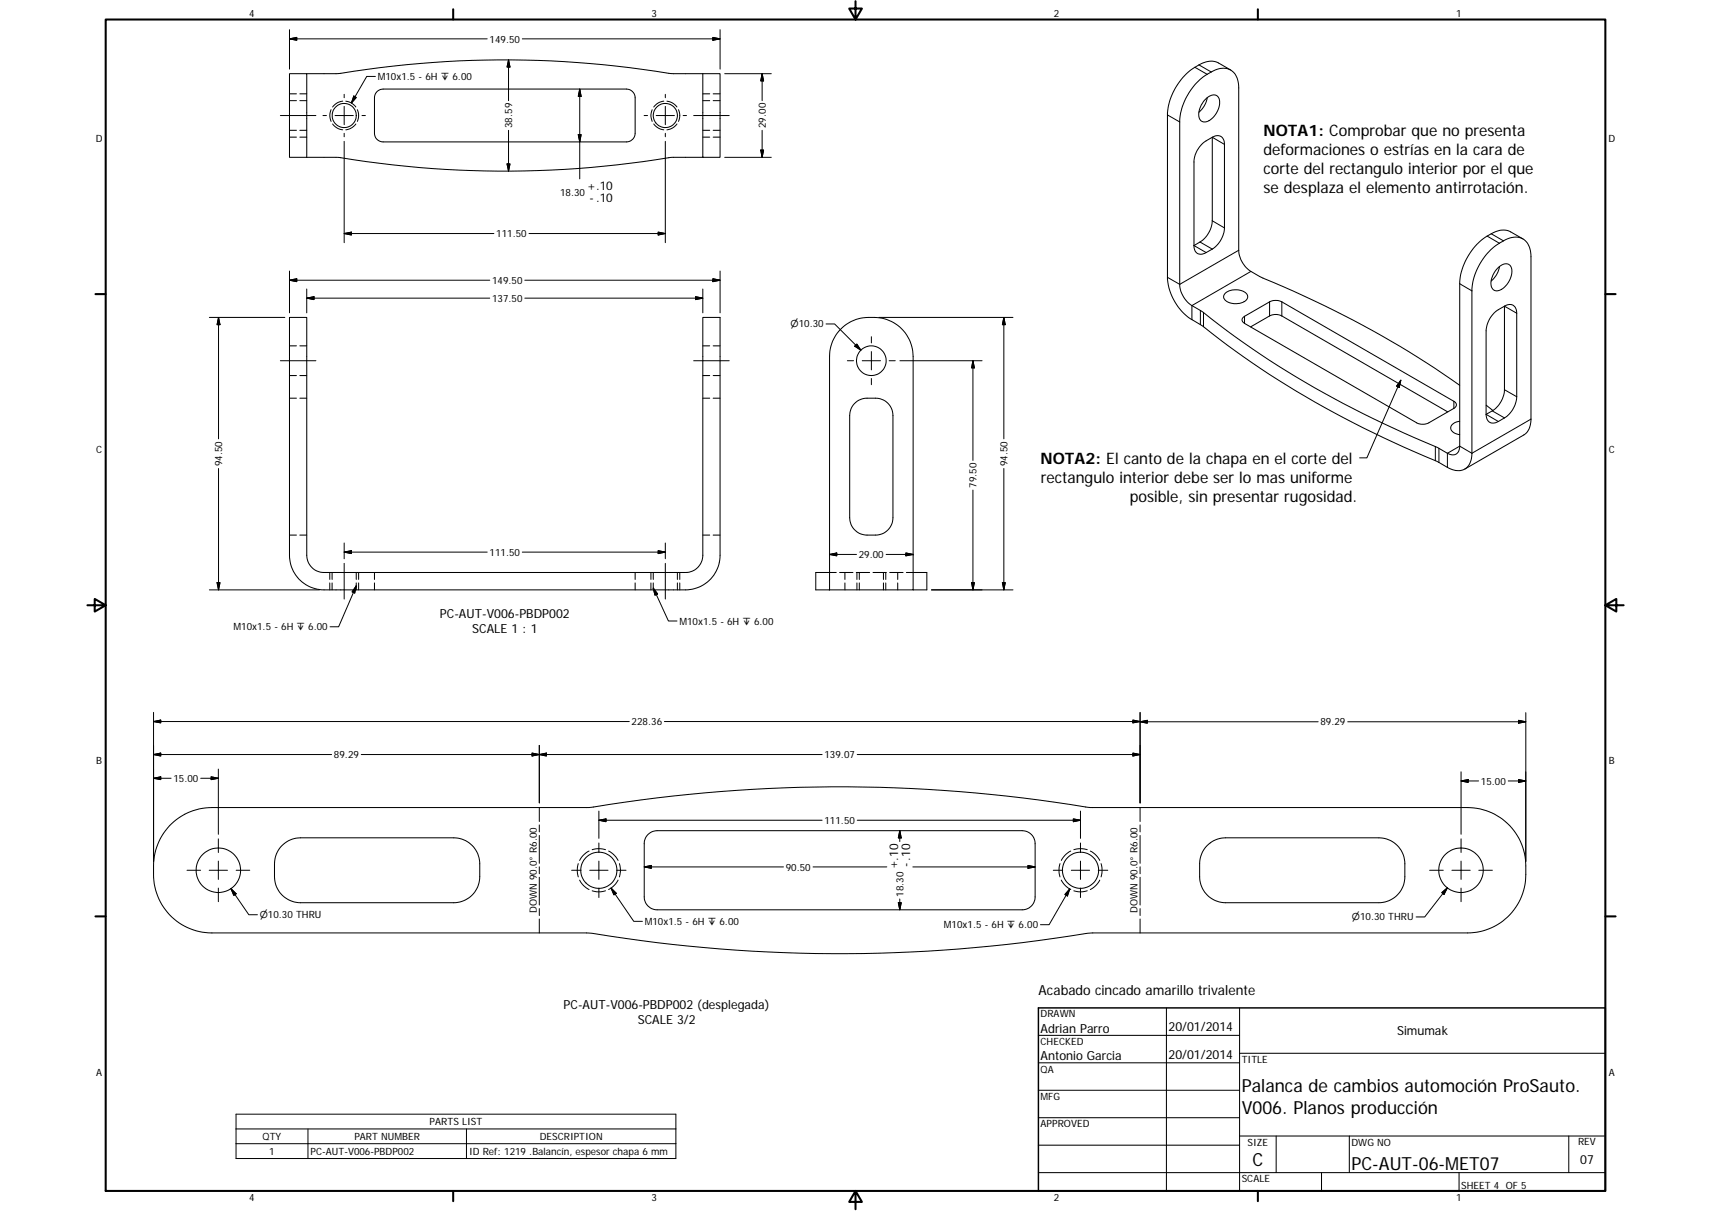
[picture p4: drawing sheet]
<svg xmlns="http://www.w3.org/2000/svg" width="594mm" height="420mm" viewBox="0 0 594 420" stroke-linecap="round" stroke-linejoin="round" font-family="sans-serif">
<g fill="none" stroke="#000" stroke-width=".36">
<path d="M100.5 32.6h2.4M100.5 25.6h6v29h-6zM100.5 34.9h2.4M104.1 32.6h2.4M104.1 34.9h2.4M106.5 25.6h10.2a360.5 360.5 0 0 1 117.1 0h10.2M130.9 31.8l1-.7 1.1-.2h84.5a3 3 0 0 1 3 3v12.3a3 3 0 0 1-3 3h-84.5a3 3 0 0 1-3-3v-12.7zM244 25.6h6v29h-6zM244 32.6h2.4M244 34.9h2.4M247.6 32.6h2.4M247.6 34.9h2.4"/>
<path d="M418.3 34.7a3.2 3.2 0 0 1 4.6-1.2 6.3 6.3 0 0 1-1.9 7.5 2.79 2.79 0 0 1-4.4 .5 6.4 6.4 0 0 1 1.7-6.8zM419.2 33.9l-1 2.8-1.9 2.2M427.3 24.3l-4.2-2.5a6.8 6.8 0 0 0-6.8 .7 21.1 21.1 0 0 0-10.9 17.4v56.3a18.7 18.7 0 0 0 8.4 14.7l3 1.7a339.5 339.5 0 0 0 82.8 47.8l3 1.8a5.4 5.4 0 0 0 7.2-.6 7.3 7.3 0 0 0 1.3-4.3v-56.4a20.4 20.4 0 0 1 14-18.5 5.2 5.2 0 0 1 6.4 5.3l.1 57.7a6 6 0 0 1-2.5 5.5l-20.5 11.9M100.5 47.6h2.4M100.5 45.2h2.4M104.1 47.6h2.4M104.1 45.2h2.4M106.5 54.6h10.2a360.5 360.5 0 0 0 117.1 0h10.2M244 47.6h2.4M244 45.2h2.4M247.6 47.6h2.4M247.6 45.2h2.4"/>
<path d="M420.9 47.6a2.59 2.59 0 0 1 3-.3 2.59 2.59 0 0 1 1.2 2.8v29a9.5 9.5 0 0 1-4.2 7.3l-2.1 1.2a2.56 2.56 0 0 1-3 .4 2.56 2.56 0 0 1-1.2-2.8M420.9 47.6l-2.1 1.3a9.2 9.2 0 0 0-4.2 7.3v29M420.9 47.6v29a9.4 9.4 0 0 1-4.2 7.4l-2.1 1.2M520.1 92.9a2.78 2.78 0 0 1 4.4-.5 6.9 6.9 0 0 1-4.7 8.5 2.43 2.43 0 0 1-2.1-3.3 8.4 8.4 0 0 1 2.4-4.7zM520.7 92.5a8.2 8.2 0 0 1-3 5M528.8 82.9l-4.3-2.4a6.7 6.7 0 0 0-6.7 .6 21 21 0 0 0-11 17.3v56.4a2.62 2.62 0 0 1-1.2 2.7 2.62 2.62 0 0 1-3-.2l-3-1.7a338.5 338.5 0 0 1-82.8-47.9l-3-1.7a9.3 9.3 0 0 1-4.2-7.3v-56.4a20.5 20.5 0 0 1 14-18.5 5.3 5.3 0 0 1 6.4 5.3l.1 57.7a9.4 9.4 0 0 0 4.2 7.4l3 1.7a354.8 354.8 0 0 1 69.5 37.8M100.5 120h2.4M100.5 110.1h6v82.5a6 6 0 0 0 6 6h125.5a6 6 0 0 0 6-6v-82.5h6v82.5a12 12 0 0 1-12 12.1h-125.5a12 12 0 0 1-12-12.1zM104.1 120h2.4M244 120h2.4M247.6 120h2.4M292 114.1a15.9 15.9 0 0 1 19.8-1.2 13.6 13.6 0 0 1 5.2 10.8v81h-29v-81a13.2 13.2 0 0 1 4-9.6z"/>
<path d="M425.4 101.8a5.6 5.6 0 0 1 7.7 .5 2.32 2.32 0 0 1-2.3 2.9 4.8 4.8 0 0 1-5.9-2v-.6zM431.6 110.1l9.5-5.5 1.8-.4 1.5 .3 60.4 34.7a1.29 1.29 0 0 1 .9 1.3 1.29 1.29 0 0 1-.9 1.2l-9 5.2-1.4 .3-2.3-.3-60-34.7a1.25 1.25 0 0 1-.5-2.1zM434.2 113.4l7.2-4.1 1.9-.2 1.4 .4 58 33.4M522.4 106.2v29a9.3 9.3 0 0 1-4.3 7.4l-2.1 1.2M522.4 106.2l-2.2 1.2a9.3 9.3 0 0 0-4.2 7.4v29M522.4 106.2a2.58 2.58 0 0 1 3-.3 2.58 2.58 0 0 1 1.2 2.8v28.9a9.3 9.3 0 0 1-4.2 7.4l-2.2 1.2a2.61 2.61 0 0 1-3 .3 2.61 2.61 0 0 1-1.2-2.7M100.5 138.2h2.4M100.5 130.3h2.4M104.1 138.2h2.4M104.1 130.3h2.4M244 138.2h2.4M244 130.3h2.4"/>
<path d="M247.6 138.2h2.4M247.6 130.3h2.4M296.8 139.9a6.1 6.1 0 0 1 4.2-1.7h3a6 6 0 0 1 6 5.9v35.5a6 6 0 0 1-6 6.1h-3a6.1 6.1 0 0 1-6-6.1v-35.5a5.9 5.9 0 0 1 1.8-4.2zM506.8 146.1a2.75 2.75 0 0 0-3 3 3.6 3.6 0 0 0 3 1.7M516 140.6l2.4 1.8M100.5 185.7h2.4M104.1 185.7h2.4M115.3 198.6v2.4M123.7 198.6v2.4M130 198.6v2.4M220.5 198.6v2.4M226.8 198.6v2.4"/>
<path d="M235.2 198.6v2.4M244 185.7h2.4M247.6 185.7h2.4M290.4 198.6h-7.2v6.1h4.8M291.5 198.6h4.7M293.4 198.6v2.4M297.3 198.6h4.7M298.4 198.6v2.4M303.1 198.6h4.7M306.7 198.6v2.4M308.9 198.6h4.7M311.7 198.6v2.4"/>
<path d="M314.7 198.6h7.1v6.1h-4.8M115.3 202.2v2.5M123.7 202.2v2.5M130 202.2v2.5M220.5 202.2v2.5M226.8 202.2v2.5M235.2 202.2v2.5M293.4 202.2v2.5M298.4 202.2v2.5M306.7 202.2v2.5M311.7 202.2v2.5M58.9 286.5a20.2 20.2 0 0 1 14.7-6.3h130.9a529.4 529.4 0 0 1 174.1 0h130.9a20.3 20.3 0 0 1 20.3 20.2 21 21 0 0 1-7.2 18.5 20.2 20.2 0 0 1-13.1 4.8h-130.1a571.9 571.9 0 0 1-79.6 7.1 538.9 538.9 0 0 1-95.3-7.1h-130.9a20.2 20.2 0 0 1-20.3-20.3 21.6 21.6 0 0 1 5.6-16.9z"/>
<path d="M98 293.3a9.1 9.1 0 0 1 6.3-2.6h53.3a9 9 0 0 1 9 9v4.5a9 9 0 0 1-9 9h-53.3a9 9 0 0 1-9-9v-4.5a8.9 8.9 0 0 1 2.7-6.4zM225 289.5l1.2-.9 2-.4h126.7a4.4 4.4 0 0 1 4.5 4.5v18.5a4.4 4.4 0 0 1-4.5 4.5h-126.7a4.5 4.5 0 0 1-4.5-4.5v-19l.4-1.4zM419.2 293.3a9 9 0 0 1 6.3-2.6h53.3a9 9 0 0 1 9 9v4.5a9 9 0 0 1-9 9h-53.3a9 9 0 0 1-9-9v-4.5a9.1 9.1 0 0 1 2.7-6.4zM360.5 359.2h69.9M405 349.7v63.5M430.4 349.7v63.5M360.5 368.7h69.9M360.5 378.3h69.9M430.4 365.4h127M360.5 387.8h69.9M360.5 397.3h69.9M430.4 394.1h127"/>
<path d="M443.1 394.1v12.7M468.5 394.1v12.7M544.7 394.1v12.7M360.5 406.8h196.9M458.8 406.8v6.4M506.6 406.8v6.4"/>
<circle cx="119.5" cy="40.1" r="4.2"/>
<circle cx="231" cy="40.1" r="4.2"/>
<circle cx="302.5" cy="125.2" r="5.1"/>
<circle cx="75.8" cy="301.9" r="7.7"/>
<circle cx="207.9" cy="301.9" r="6.3"/>
<circle cx="375.2" cy="301.9" r="6.3"/>
<circle cx="507.3" cy="301.9" r="7.7"/>
</g>
<g fill="none" stroke="#000" stroke-width=".35">
<path d="M100.5 10.3v13.7M100.5 13.5l2.5-.5v1zM169.2 13.5h-68.7M181.3 13.5h68.7M247.5 13l2.5 .5-2.5 .5zM250 10.3v13.7M115 38.1a4.8 4.8 0 0 0 0 4M119 35.1a4.9 4.9 0 0 0-3.5 2M119.5 32.7v1.2M119.5 36.9v6.4M120.1 35.1a4.9 4.9 0 0 1 3.4 2M122.8 33.3l.9 .5-1.7 1.9z"/>
<path d="M124.1 38.1a4.9 4.9 0 0 1 0 4M130.3 26.5h-3l-5.3 9.2M176.6 20.8v14.1M176.6 20.8l.5 2.5h-1zM201.3 30.9v31.2M201.3 30.9l.5 2.5h-1zM226.4 38.1a5 5 0 0 0 0 4M230.5 35.1a5 5 0 0 0-3.5 2M231 32.7v1.2M231 36.9v6.4M231.6 35.1a4.9 4.9 0 0 1 3.4 2M235.6 38.1a4.9 4.9 0 0 1 0 4"/>
<path d="M251.6 25.6h16.2M264.6 25.6v9.3M264.6 25.6l.5 2.5h-1zM405.4 39.9l4.2 2.4M414.9 23.3l4.2 2.5M416.3 22.5l4.3 2.5M97.3 40.1h12.4M112.1 40.1h1.2M115.5 43a4.9 4.9 0 0 0 3.5 2M116.3 40.1h6.4M119.5 46.2v1.3M119.5 49v35.2"/>
<path d="M123.5 43a4.9 4.9 0 0 1-3.4 2M125.7 40.1h1.2M176.1 56.9h1l-.5 2.5zM176.6 45.2v14.2M200.8 46.7h1l-.5 2.5zM223.6 40.1h1.2M227 43a5 5 0 0 0 3.5 2M227.8 40.1h6.4M231 46.2v1.3M231 49v35.2M235 43a4.9 4.9 0 0 1-3.4 2M237.2 40.1h1.2"/>
<path d="M240.8 40.1h12.4M251.6 54.6h16.2M264.1 52.1h1l-.5 2.5zM264.6 45.2v9.4M420.9 47.6l4.2 2.5M420.9 76.6l4.2 2.5M100.5 94v14.5M100.5 97.2l2.5-.5v1zM100.5 97.2h69.5M119.5 81l2.5-.5v1zM119.5 81h52M182.2 97.2h67.8"/>
<path d="M183.7 81h47.3M228.5 80.5l2.5 .5-2.5 .5zM247.5 96.7l2.5 .5-2.5 .5zM250 94v14.5M414.6 85.2l4.2 2.4M416.7 84l4.2 2.4M430.1 86.8l-20.5 11.9-4.2-2.5M434.3 94.2l-20.5 11.8v4.9M506.8 98.4l4.3 2.5M516.4 81.9l4.2 2.5M517.8 81.1l4.2 2.5M72.7 110.1h26.2"/>
<path d="M75.9 110.1l.5 2.5h-1zM75.9 110.1v42.2M106.5 103.4l2.5-.5v1zM106.5 103.4h63.5M106.5 100.3v8.2M182.2 103.4h61.8M241.5 102.9l2.5 .5-2.5 .5zM244 100.3v8.2M286.8 112.4h3l9.1 9.1M297.5 119.4l1.4 2.1-2.1-1.4zM302.5 116.8v2.2M305.1 110.1h46.6"/>
<path d="M348.5 110.1v42.2M348.5 110.1l.5 2.5h-1zM416.8 107.7v4.9M417.9 108.4v4.9M432.1 109.7v2.5M440.8 104.7v4.9M445.1 104.7v4.9M522.4 106.2l4.2 2.5M97.3 125.2h12.4M240.8 125.2h12.4M294.2 125.2h2.2M299.4 125.2h6.3"/>
<path d="M302.5 122v6.3M302.5 131.3v2.2M308.7 125.2h2.1M312.5 125.2h28.5M337.8 125.2v34.5M337.8 125.2l.5 2.4h-1zM486.4 131.9l-.6 2.5-.9-.4zM486.4 131.9l-11.8 27h-2.5M504.8 139.2v2.5M522.4 135.2l4.2 2.4M498.4 154.9v4.9M499.6 155.6v4.8"/>
<path d="M516 143.8l4.2 2.4M518.1 142.6l4.3 2.4M531.6 145.4l-20.5 11.9-4.3-2.5-4.2 2.5v4.9M75.9 162.5v42.2M337.8 170v34.7M348.5 162.5v42.2M114.5 198.6v2.4M119.5 195.5v12.3M119.5 191.6l2.5-.5v1zM119.5 191.6h49.7M119.5 188.4v5.5M124.5 198.6v2.4"/>
<path d="M181.3 191.6h49.7M226 198.6v2.4M228.5 191.1l2.5 .5-2.5 .5zM231 195.5v12.3M231 188.4v5.5M236 198.6v2.4M288 192.4l2.5-.5v.9zM297.4 192.4h-9.4M297.5 198.6v2.4M307.5 198.6v2.4M307.7 192.4h9.3M314.5 191.9l2.5 .5-2.5 .4z"/>
<path d="M72.7 204.7h38.2M75.4 202.1h1l-.5 2.6zM114.5 202.2v2.5M123.7 203.3l-6.1 14.2h-3M123.7 203.3l-.5 2.4-.9-.3zM124.5 202.2v2.5M226 202.2v2.5M226.8 204l5.3 11.5h3M226.8 204l1.5 2.1-.9 .4zM236 202.2v2.5M297.5 202.2v2.5M307.5 202.2v2.5"/>
<path d="M323.4 204.7h28.3M337.3 202.1h1l-.5 2.6zM348 202.1h1l-.5 2.6zM53.3 250.3l2.5-.5v1zM53.3 250.3h165.2M53.3 247.2v51.7M187.3 258.6v20M230.7 250.3h165.2M393.4 249.8l2.5 .5-2.5 .5zM395.9 250.4l2.4-.5v1zM395.9 250.4h61.8M395.9 247.2v31.4"/>
<path d="M467.9 250.4h61.9M527.3 249.9l2.5 .5-2.5 .5zM529.8 247.2v51.7M53.3 270l2.5-.5v1zM53.3 261.8l2.5-.5v1zM53.3 270h6.1M53.3 261.8h61.8M69.7 270h6.1M73.3 269.5l2.5 .5-2.5 .5zM75.8 266.8v22.7M125.4 261.8h160M184.7 261.3l2.6 .5-2.6 .5z"/>
<path d="M187.3 261.8l2.4-.5v1zM297.6 261.8h98.3M393.4 261.3l2.5 .5-2.5 .5zM507.3 267.8v21.7M507.3 271l2.5-.5v1zM507.3 271h6.1M523.7 271h6.1M527.3 270.5l2.5 .5-2.5 .5zM75.8 291v4.8M75.8 298.8v6.3M187.3 280.2v4.8M187.3 286.2v2.4"/>
<path d="M187.3 289.9v9.6M200.8 299.6l-.4 2 .4 2.6M204.5 295.3a7.2 7.2 0 0 0-3.3 3.2M207.9 284.6l2.5-.5v1zM207.9 284.6h77.5M207.9 281.4v9.5M207.9 292.5v3.3M207.9 298.8v6.3M210.2 294.8a7.6 7.6 0 0 0-4.6 0M211.3 295.3a7.5 7.5 0 0 1 3.3 3.2M215.1 299.6l.3 2-.3 2.6M297.6 284.6h77.6"/>
<path d="M312.4 288.2v3.8M312.4 288.2l.5 2.5h-1zM368 299.6l-.3 2 .3 2.6M371.8 295.3a7.2 7.2 0 0 0-3.3 3.2M372.7 284.1l2.5 .5-2.5 .5zM375.2 281.4v9.5M375.2 292.5v3.3M375.2 298.8v6.3M377.5 294.8a7.7 7.7 0 0 0-4.7 0M378.6 295.3a7.2 7.2 0 0 1 3.2 3.2M382.3 299.6l.3 2-.3 2.6M395.9 280.2v4.8"/>
<path d="M395.9 286.2v2.4M395.9 289.9v9.6M507.3 291v4.8M507.3 298.8v6.3M64.9 301.9h4.8M72.6 301.9h6.4M75.8 308.1v4.7M80.2 308.3l1.8 1.8-.8 .6zM80.2 308.3l6.2 9.1h3M82 301.9h4.7M187.3 300.7v2.4M187.3 304.4v9.6"/>
<path d="M187.3 315.2v2.4M187.3 318.9v4.8M198.5 301.9h3.3M201.2 305.4a7.3 7.3 0 0 0 3.3 3.2M204.8 301.9h6.3M205.6 309.1a7.2 7.2 0 0 0 4.6 0M207.9 308.1v3.3M212.2 308.1l7.8 11.6h3M212.2 308.1l1.8 1.8-.8 .6zM214.1 301.9h3.3M214.6 305.4a7.6 7.6 0 0 1-3.3 3.2M223.7 300.8l2.5-.5v1z"/>
<path d="M223.7 300.8h48.3M282.3 300.8h25.6M311.9 313.2h1l-.5 2.5zM312.4 311.9v3.8M316.9 300.8h42.5M356.9 300.3l2.5 .5-2.5 .5zM365.7 301.9h3.3M368.5 305.4a7.3 7.3 0 0 0 3.3 3.2M371.4 308.4l-7.1 12.4h-3M371.4 308.4l-.8 2.5-.8-.6zM372 301.9h6.3M372.8 309.1a7.3 7.3 0 0 0 4.7 0"/>
<path d="M375.2 308.1v3.3M381.3 301.9h3.3M381.8 305.4a7.3 7.3 0 0 1-3.2 3.2M395.9 300.7v2.4M395.9 304.4v9.6M395.9 315.2v2.4M395.9 318.9v4.8M496.4 301.9h4.7M500.6 309.7l1.9-1.7-1.1 2.3zM502.5 308l-7.8 10.1h-3M504.1 301.9h6.4M507.3 308.1v4.7"/>
<path d="M513.5 301.9h4.7M82 386.6h152.7v15.4h-152.7zM82 391.7h152.7M82 396.8h152.7M106.9 391.7v10.3M162 391.7v10.3"/>
</g>
<g fill="none" stroke="#000" stroke-width=".71">
<path d="M36.7 6.8h520.7v406.4h-520.7zM157.3 3.2v3.6M297 .4v6.4l-2.2-3.8h4.5l-2.3 3.8M436.7 3.2v3.6M33.1 102h3.6M557.4 102h3.6M30.3 210h6.4l-3.8-2.2v4.4l3.8-2.2M557.4 210l3.8 2.2v-4.4l-3.8 2.2h6.3M33.1 317.9h3.6M557.4 317.9h3.6M157.3 413.2v3.6M297 413.2l2.3 3.8h-4.5l2.2-3.8v6.3"/>
<path d="M436.7 413.2v3.6"/>
</g>
<path d="M360.5 349.7h196.9v63.5h-196.9z" fill="none" stroke="#000" stroke-width=".51"/>
<g fill="#000" stroke="#000" stroke-width=".35">
<path d="M100.5 13.5l2.5-.5v1zM247.5 13l2.5 .5-2.5 .5zM122.8 33.3l.9 .5-1.7 1.9zM176.6 20.8l.5 2.5h-1zM201.3 30.9l.5 2.5h-1zM264.6 25.6l.5 2.5h-1zM176.1 56.9h1l-.5 2.5zM200.8 46.7h1l-.5 2.5zM264.1 52.1h1l-.5 2.5zM100.5 97.2l2.5-.5v1zM119.5 81l2.5-.5v1zM228.5 80.5l2.5 .5-2.5 .5z"/>
<path d="M247.5 96.7l2.5 .5-2.5 .5zM75.9 110.1l.5 2.5h-1zM106.5 103.4l2.5-.5v1zM241.5 102.9l2.5 .5-2.5 .5zM348.5 110.1l.5 2.5h-1zM297.5 119.4l1.4 2.1-2.1-1.4zM337.8 125.2l.5 2.4h-1zM486.4 131.9l-.6 2.5-.9-.4zM119.5 191.6l2.5-.5v1zM228.5 191.1l2.5 .5-2.5 .5zM288 192.4l2.5-.5v.9zM314.5 191.9l2.5 .5-2.5 .4z"/>
<path d="M75.4 202.1h1l-.5 2.6zM123.7 203.3l-.5 2.4-.9-.3zM226.8 204l1.5 2.1-.9 .4zM337.3 202.1h1l-.5 2.6zM348 202.1h1l-.5 2.6zM53.3 250.3l2.5-.5v1zM393.4 249.8l2.5 .5-2.5 .5zM395.9 250.4l2.4-.5v1zM527.3 249.9l2.5 .5-2.5 .5zM53.3 270l2.5-.5v1zM53.3 261.8l2.5-.5v1zM73.3 269.5l2.5 .5-2.5 .5z"/>
<path d="M184.7 261.3l2.6 .5-2.6 .5zM187.3 261.8l2.4-.5v1zM393.4 261.3l2.5 .5-2.5 .5zM507.3 271l2.5-.5v1zM527.3 270.5l2.5 .5-2.5 .5zM207.9 284.6l2.5-.5v1zM312.4 288.2l.5 2.5h-1zM372.7 284.1l2.5 .5-2.5 .5zM80.2 308.3l1.8 1.8-.8 .6zM212.2 308.1l1.8 1.8-.8 .6zM223.7 300.8l2.5-.5v1zM311.9 313.2h1l-.5 2.5z"/>
<path d="M356.9 300.3l2.5 .5-2.5 .5zM371.4 308.4l-.8 2.5-.8-.6zM500.6 309.7l1.9-1.7-1.1 2.3z"/>
</g>
<g font-size="6.3">
<text x="431.1" y="379">Palanca de cambios automoción ProSauto.</text>
<text x="431.1" y="386.6">V006. Planos producción</text>
<text x="434.8" y="404.7">C</text>
<text x="469.2" y="406">PC-AUT-06-MET07</text>
</g>
<g font-size="5.5">
<text x="438.7" y="47.2">NOTA1: Comprobar que no presenta</text>
<text x="438.7" y="53.7">deformaciones o estrías en la cara de</text>
<text x="438.7" y="60.3">corte del rectangulo interior por el que</text>
<text x="438.7" y="66.9">se desplaza el elemento antirrotación.</text>
<text x="361.3" y="160.9">NOTA2: El canto de la chapa en el corte del</text>
<text x="361.4" y="167.4">rectangulo interior debe ser lo mas uniforme</text>
<text x="392.3" y="174.1">posible, sin presentar rugosidad.</text>
</g>
<text font-size="4.8" x="360.6" y="345.1">Acabado cincado amarillo trivalente</text>
<g font-size="4.4">
<text x="152.7" y="214.4">PC-AUT-V006-PBDP002</text>
<text x="163.9" y="219.6">SCALE 1 : 1</text>
<text x="195.7" y="350.1">PC-AUT-V006-PBDP002 (desplegada)</text>
<text x="221.4" y="355.3">SCALE 3/2</text>
<text x="361.3" y="358.4">Adrian Parro</text>
<text x="405.8" y="357.8">20/01/2014</text>
<text x="485.1" y="359.2">Simumak</text>
<text x="361.3" y="367.9">Antonio Garcia</text>
<text x="405.8" y="367.3">20/01/2014</text>
<text x="548.7" y="404">07</text>
</g>
<g font-size="4.2">
<text x="203.9" y="65.8">+.10</text>
<text x="204.7" y="70">- .10</text>
<text x="311.6" y="301.6" transform="rotate(-90 311.6 301.6)">+.10</text>
<text x="315.9" y="300.9" transform="rotate(-90 315.9 300.9)">- .10</text>
</g>
<g font-size="3.5">
<text x="86.6" y="5.8">4</text>
<text x="226.3" y="5.8">3</text>
<text x="365.9" y="5.8">2</text>
<text x="505.6" y="5.8">1</text>
<text x="170" y="14.8">149.50</text>
<text x="131.1" y="27.8">M10x1.5 - 6H ↧ 6.00</text>
<text x="177.8" y="44.4" transform="rotate(-90 177.8 44.4)">38.59</text>
<text x="265.9" y="44.4" transform="rotate(-90 265.9 44.4)">29.00</text>
<text x="33.2" y="49.4">D</text>
<text x="558.5" y="49.4">D</text>
<text x="194.5" y="67.9">18.30</text>
<text x="172.3" y="82.3">111.50</text>
<text x="170.9" y="98.5">149.50</text>
<text x="170.9" y="104.7">137.50</text>
<text x="33.4" y="157.3">C</text>
<text x="77.2" y="161.8" transform="rotate(-90 77.2 161.8)">94.50</text>
<text x="349.8" y="161.8" transform="rotate(-90 349.8 161.8)">94.50</text>
<text x="558.6" y="157.3">C</text>
<text x="339.1" y="169.2" transform="rotate(-90 339.1 169.2)">79.50</text>
<text x="170" y="192.8">111.50</text>
<text x="298.2" y="193.6">29.00</text>
<text x="81.1" y="218.7">M10x1.5 - 6H ↧ 6.00</text>
<text x="235.9" y="216.7">M10x1.5 - 6H ↧ 6.00</text>
<text x="219.3" y="251.6">228.36</text>
<text x="458.5" y="251.7">89.29</text>
<text x="115.9" y="263.1">89.29</text>
<text x="286.3" y="263.1">139.07</text>
<text x="33.4" y="265.2">B</text>
<text x="558.6" y="265.2">B</text>
<text x="60.2" y="271.3">15.00</text>
<text x="514.2" y="272.2">15.00</text>
<text x="286.3" y="285.9">111.50</text>
<text x="272.9" y="302">90.50</text>
<text x="313.7" y="311.1" transform="rotate(-90 313.7 311.1)">18.30</text>
<text x="186.4" y="316.9" transform="rotate(-90 186.4 316.9)">DOWN 90.0° R6.00</text>
<text x="395" y="316.9" transform="rotate(-90 395 316.9)">DOWN 90.0° R6.00</text>
<text x="223.9" y="320.9">M10x1.5 - 6H ↧ 6.00</text>
<text x="327.7" y="322.1">M10x1.5 - 6H ↧ 6.00</text>
<text x="361.3" y="353">DRAWN</text>
<text x="361.3" y="362.5">CHECKED</text>
<text x="431.1" y="368.7">TITLE</text>
<text x="33.4" y="373.2">A</text>
<text x="361.3" y="372.1">QA</text>
<text x="558.6" y="373.2">A</text>
<text x="361.3" y="381.6">MFG</text>
<text x="91.2" y="395.5">QTY</text>
<text x="123" y="395.5">PART NUMBER</text>
<text x="149.2" y="390.4">PARTS LIST</text>
<text x="187.4" y="395.5">DESCRIPTION</text>
<text x="361.3" y="391.2">APPROVED</text>
<text x="93.5" y="400.7">1</text>
<text x="107.9" y="400.7">PC-AUT-V006-PBDP002</text>
<text x="162.8" y="400.8">ID Ref: 1219 .Balancín, espesor chapa 6 mm</text>
<text x="433.2" y="397.5">SIZE</text>
<text x="469.2" y="397.5">DWG NO</text>
<text x="547.9" y="397.4">REV</text>
<text x="431.1" y="410.2">SCALE</text>
<text x="507.3" y="412.4">SHEET 4 OF 5</text>
<text x="86.6" y="416.7">4</text>
<text x="226.3" y="416.7">3</text>
<text x="365.9" y="416.7">2</text>
<text x="505.6" y="416.7">1</text>
</g>
<g font-size="3.3">
<text x="274.5" y="113.6">⌀10.30</text>
<text x="90.2" y="318.6">⌀10.30 THRU</text>
<text x="469.4" y="319.4">⌀10.30 THRU</text>
</g>
</svg>
